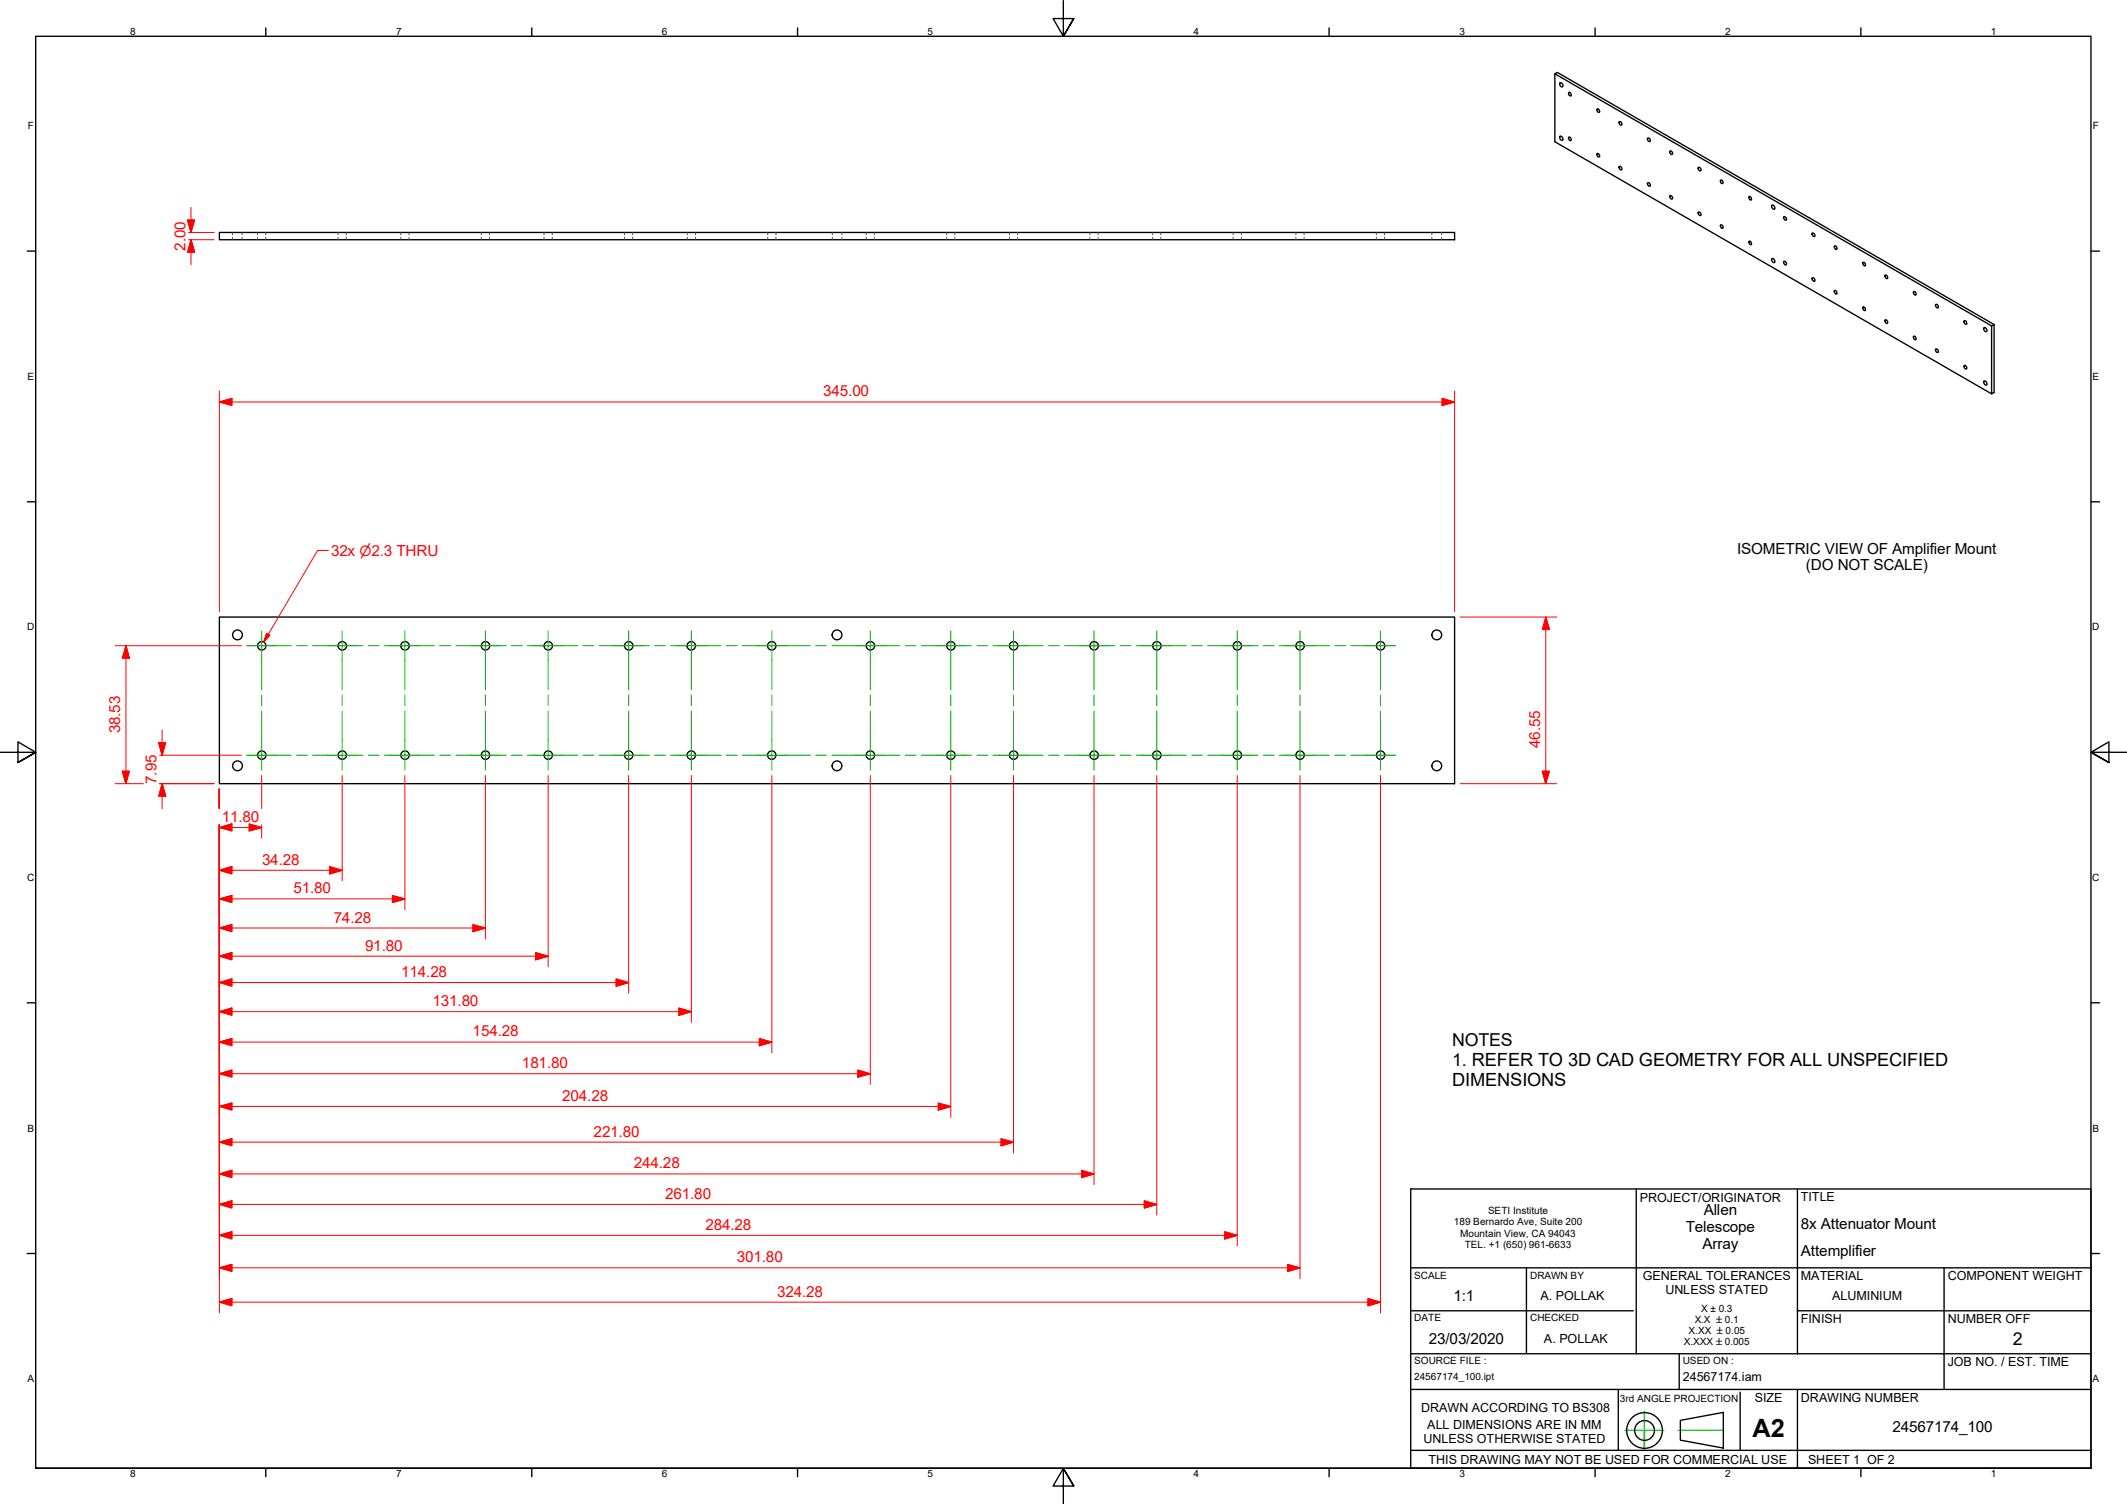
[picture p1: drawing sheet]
<svg xmlns="http://www.w3.org/2000/svg" width="594mm" height="420mm" viewBox="0 0 594 420" stroke-linecap="round" stroke-linejoin="round" font-family="sans-serif">
<!-- layer: Visible Edges(Design Office) -->
<g fill="none" stroke="#000" stroke-width=".38">
<path d="M434.3 20.6l122 70.4 .7-.3v18.9l-.7 .4v-19M435.7 23.2a.68 .68 0 0 1 .7 .3 .68 .68 0 0 1-.1 .8 .8 .8 0 0 1-.6-1.1zM435.7 38.1a.68 .68 0 0 1 .7 .3 .68 .68 0 0 1-.1 .8 .8 .8 0 0 1-.6-1.1zM438.1 38.3h.4a.66 .66 0 0 1 .2 1l-.4-.2zM438.1 25.8l.4 .1a.65 .65 0 0 1 .2 .9 .69 .69 0 0 1-.6-1zM446.1 30.5h.4a.65 .65 0 0 1 .2 .9 .66 .66 0 0 1-.6-.9zM452.2 34h.5a.66 .66 0 0 1 .2 1h-.2a.74 .74 0 0 1-.5-1zM460.2 38.6a.62 .62 0 0 1 .6 .2 .62 .62 0 0 1 0 .7 .65 .65 0 0 1-.6-.9zM446.1 42.9l.4 .1a.59 .59 0 0 1 .2 .9l-.5-.2zM452.2 46.5h.5a.65 .65 0 0 1 .2 1h-.2a.74 .74 0 0 1-.5-1zM460.2 51.1h.4a.66 .66 0 0 1 .2 .9h-.2a.74 .74 0 0 1-.4-.9zM466.4 42.2h.4l.2 .3v.7h-.2l-.4-.5z"/>
<path d="M466.4 54.7l.6 .2v.7a.65 .65 0 0 1-.6-.9zM474.3 46.8h.4l.3 .2v.7h-.3l-.4-.4zM474.3 59.3h.4a.62 .62 0 0 1 .3 .9l-.7-.4zM480.6 50.3l.3 .1a.59 .59 0 0 1 .2 .9l-.4-.1zM488.5 55h.4a.65 .65 0 0 1 .2 .9l-.6-.5zM494.9 57.4l.1-.1 .5 .2 .2 .9a.75 .75 0 0 1-.8-1zM61.3 64.9h345v2.1h-345zM480.6 62.8h.3a.65 .65 0 0 1 .2 1 .66 .66 0 0 1-.5-1zM488.5 67.4h.4a.66 .66 0 0 1 .2 1l-.6-.5zM494.9 72.3l.1-.1 .5 .2 .2 .9a.75 .75 0 0 1-.8-1zM498.2 60.6h.4a.62 .62 0 0 1 .3 .9h-.3l-.4-.4zM498.2 73.1l.2-.2 .5 .4v.7h-.3l-.4-.4z"/>
<path d="M506.2 65.1a.62 .62 0 0 1 .6 .3 .62 .62 0 0 1 0 .7 .65 .65 0 0 1-.6-1zM506.2 77.6h.4a.65 .65 0 0 1 .2 1h-.2a.74 .74 0 0 1-.4-1zM512.4 68.7h.4a.65 .65 0 0 1 .2 1l-.6-.4zM520.3 73.3h.2a.68 .68 0 0 1 .5 1h-.3l-.4-.5zM526.5 76.9h.4a.66 .66 0 0 1 .2 .9l-.4-.2-.3-.5zM512.4 81.2h.4a.66 .66 0 0 1 .2 .9l-.6-.4zM520.3 85.8l.2-.1a.72 .72 0 0 1 .5 1.1l-.5-.2zM526.5 89.4h.4a.65 .65 0 0 1 .2 .9l-.4-.2-.3-.5zM534.5 81.4l.4 .1a.65 .65 0 0 1 .2 1 .69 .69 0 0 1-.6-1.1zM534.5 94h.4a.66 .66 0 0 1 .2 .9 .66 .66 0 0 1-.6-.9zM540.6 85.1h.5a.65 .65 0 0 1 .2 .9h-.2a.74 .74 0 0 1-.5-.9zM540.6 97.5a.62 .62 0 0 1 .7 .3 .62 .62 0 0 1 0 .7 .65 .65 0 0 1-.7-1z"/>
<path d="M548.6 89.6h.4a.66 .66 0 0 1 .2 1h-.2a.74 .74 0 0 1-.4-1zM554.1 91.5a.68 .68 0 0 1 .7 .4 .68 .68 0 0 1-.1 .8l-.6-.6zM557 90.7l-122-70.5-.7 .4v19l122 70.4M548.6 102.2h.4a.65 .65 0 0 1 .2 .9h-.2a.74 .74 0 0 1-.4-.9zM554.1 106.5a.68 .68 0 0 1 .7 .3 .68 .68 0 0 1-.1 .8l-.6-.6zM61.3 172.4h345v46.5h-345z"/>
<circle cx="66.3" cy="177.4" r="1.37"/>
<circle cx="233.8" cy="177.4" r="1.37"/>
<circle cx="401.3" cy="177.4" r="1.37"/>
<circle cx="73.1" cy="180.4" r="1.17"/>
<circle cx="95.6" cy="180.4" r="1.17"/>
<circle cx="113.1" cy="180.4" r="1.17"/>
<circle cx="135.6" cy="180.4" r="1.17"/>
<circle cx="153.1" cy="180.4" r="1.17"/>
<circle cx="175.6" cy="180.4" r="1.17"/>
<circle cx="193.1" cy="180.4" r="1.17"/>
<circle cx="215.6" cy="180.4" r="1.17"/>
<circle cx="243.1" cy="180.4" r="1.17"/>
<circle cx="265.6" cy="180.4" r="1.17"/>
<circle cx="283.1" cy="180.4" r="1.17"/>
<circle cx="305.6" cy="180.4" r="1.17"/>
<circle cx="323.1" cy="180.4" r="1.17"/>
<circle cx="345.6" cy="180.4" r="1.17"/>
<circle cx="363.1" cy="180.4" r="1.17"/>
<circle cx="385.6" cy="180.4" r="1.17"/>
<circle cx="66.3" cy="213.9" r="1.37"/>
<circle cx="73.1" cy="211" r="1.17"/>
<circle cx="95.6" cy="211" r="1.17"/>
<circle cx="113.1" cy="211" r="1.17"/>
<circle cx="135.6" cy="211" r="1.17"/>
<circle cx="153.1" cy="211" r="1.17"/>
<circle cx="175.6" cy="211" r="1.17"/>
<circle cx="193.1" cy="211" r="1.17"/>
<circle cx="215.6" cy="211" r="1.17"/>
<circle cx="233.8" cy="213.9" r="1.37"/>
<circle cx="243.1" cy="211" r="1.17"/>
<circle cx="265.6" cy="211" r="1.17"/>
<circle cx="283.1" cy="211" r="1.17"/>
<circle cx="305.6" cy="211" r="1.17"/>
<circle cx="323.1" cy="211" r="1.17"/>
<circle cx="345.6" cy="211" r="1.17"/>
<circle cx="363.1" cy="211" r="1.17"/>
<circle cx="385.6" cy="211" r="1.17"/>
<circle cx="401.3" cy="213.9" r="1.37"/>
</g>
<!-- layer: Hidden Edges(Design Office) -->
<g fill="none" stroke="#00f" stroke-width=".28">
<path d="M65 64.9v.7M65 66.3v.7M67.6 64.9v.7M67.6 66.3v.7M71.9 64.9v.7M71.9 66.3v.7M74.2 64.9v.7M74.2 66.3v.7M94.4 64.9v.7M94.4 66.3v.7M96.7 64.9v.7M96.7 66.3v.7"/>
<path d="M112 64.9v.7M112 66.3v.7M114.2 64.9v.7M114.2 66.3v.7M134.4 64.9v.7M134.4 66.3v.7M136.7 64.9v.7M136.7 66.3v.7M152 64.9v.7M152 66.3v.7M154.2 64.9v.7M154.2 66.3v.7"/>
<path d="M174.4 64.9v.7M174.4 66.3v.7M176.7 64.9v.7M176.7 66.3v.7M192 64.9v.7M192 66.3v.7M194.2 64.9v.7M194.2 66.3v.7M214.4 64.9v.7M214.4 66.3v.7M216.7 64.9v.7M216.7 66.3v.7"/>
<path d="M232.5 64.9v.7M232.5 66.3v.7M235.1 64.9v.7M235.1 66.3v.7M241.9 64.9v.7M241.9 66.3v.7M244.2 64.9v.7M244.2 66.3v.7M264.4 64.9v.7M264.4 66.3v.7M266.7 64.9v.7M266.7 66.3v.7"/>
<path d="M281.9 64.9v.7M281.9 66.3v.7M284.2 64.9v.7M284.2 66.3v.7M304.4 64.9v.7M304.4 66.3v.7M306.7 64.9v.7M306.7 66.3v.7M321.9 64.9v.7M321.9 66.3v.7M324.2 64.9v.7M324.2 66.3v.7"/>
<path d="M344.4 64.9v.7M344.4 66.3v.7M346.7 64.9v.7M346.7 66.3v.7M361.9 64.9v.7M361.9 66.3v.7M364.2 64.9v.7M364.2 66.3v.7M384.4 64.9v.7M384.4 66.3v.7M386.7 64.9v.7M386.7 66.3v.7"/>
<path d="M399.9 64.9v.7M399.9 66.3v.7M402.7 64.9v.7M402.7 66.3v.7"/>
</g>
<!-- layer: Sketch Geometry(Design Office) -->
<g fill="none" stroke="#000" stroke-width=".38">
<path d="M74.2 7.8v2.3M148.5 7.8v2.3M222.8 7.8v2.3M297 .2v9.9l-2.9-4.9h5.8l-2.9 4.9 2.9-4.9M371.2 7.8v2.3M445.5 7.8v2.3M519.7 7.8v2.3M7.6 70.1h2.4M584 70.1h2.4M7.6 140.2h2.4M584 140.2h2.4M0 210.2h10l-5-3v5.8l5-2.8-5 2.8"/>
<path d="M594 210.2h-10l5-3v5.8l-5-2.8 5 2.8M7.6 280.1h2.4M584 280.1h2.4M394 332.1h190v78.1h-190zM457 332.1v46.1M502 332.1v46.1M7.6 350.2h2.4M394 354.2h190M426.3 354.2v24M543 354.2v24h41M584 350.2h2.4M394 366.2h62.2"/>
<path d="M394 378.2h108M469 378.2v10M502 366.2h82M502 378.2h41v10M394 388.2h190M452 388.2v17M459.3 399.6v5.3M469.3 396.8l12-2.2v9.9l-12-2.2zM486 388.9v16.3M502 388.2v22M10 410.2v-400.1h574v400.1h-574h574M74.2 410.2v2.3"/>
<path d="M148.5 410.2v2.3M222.8 410.2v2.3M299.9 415.1l-2.9-4.9 2.9 4.9h-5.8l2.9-4.9v10M371.2 410.2v2.3M394 405.2h190M445.5 410.2v2.3M519.7 410.2v2.3"/>
<circle cx="459.3" cy="399.6" r="5"/>
<circle cx="459.3" cy="399.6" r="2.76"/>
</g>
<path d="M453.8 399.6h10.9M459.3 394.2v10.7M468.7 399.6h12.8" fill="none" stroke="#0f0" stroke-width=".38"/>
<!-- layer: Dimensions(Design Office) -->
<g fill="none" stroke="#f00" stroke-width=".28">
<path d="M53.3 58v6.9M52.4 61.4h2l-1.1 3.5zM52.6 67h7.2M52.6 64.9h7.2M53.3 67l1.1 3.5h-2zM53.3 67v7M61.3 112.3l3.5-1v2zM61.3 112.3h345M61.3 109.3v61.6M402.8 111.3l3.5 1-3.5 1zM406.3 109.3v61.6M407.8 172.4h27"/>
<path d="M431.7 172.4l1.1 3.5h-2zM431.7 172.4v46.5M32.1 180.4h35.3M35.2 180.4l.9 3.5h-1.9zM35.2 180.4v38.5M32.1 218.9h7.9M34.2 215.4h1.9l-.9 3.5zM44.3 207.4h2l-1 3.6zM44.6 218.9h15.2M44.6 211h22.8M45.3 218.9l1 3.5h-2zM45.3 203.9v7.1"/>
<path d="M45.3 218.9v7M73.1 216.6v9.2M95.6 216.6v29.5M113.1 216.6v37.6M135.6 216.6v45.7M153.1 216.6v53.5M175.6 216.6v60.9M193.1 216.6v69M215.6 216.6v77.5M243.1 216.6v86.3M265.6 216.6v95.5M283.1 216.6v105.5"/>
<path d="M305.6 216.6v114.3M323.1 216.6v122.8M345.6 216.6v131.5M363.1 216.6v140.6M385.6 216.6v150.2M407.8 218.9h27M430.8 215.4h2l-1.1 3.5zM61.3 231.2l3.5-1v1.9zM61.3 220.4v5.4M61.3 230.4v136.4M61.3 231.2h11.8M69.6 230.2l3.5 1-3.5 .9z"/>
<path d="M73.1 230.4v3.8M61.3 243.1l3.5-1v2zM61.3 251.1l3.5-.9v1.9zM61.3 259.2l3.5-.9v2zM61.3 243.1h34.3M61.3 251.1h51.8M61.3 259.2h74.3M92.1 242.1l3.5 1-3.5 1zM109.6 250.2l3.5 .9-3.5 1zM132.1 258.3l3.5 .9-3.5 1.1zM61.3 267.1l3.5-1v2zM61.3 274.5l3.5-1v2z"/>
<path d="M61.3 267.1h91.8M61.3 274.5h114.3M149.6 266.1l3.5 1-3.5 1zM172.1 273.5l3.5 1-3.5 1zM61.3 282.6l3.5-1v2zM61.3 291.1l3.5-1v2zM61.3 300l3.5-1.1v2zM61.3 282.6h131.8M61.3 291.1h154.3M61.3 300h181.8M189.6 281.6l3.5 1-3.5 1zM212.1 290.1l3.5 1-3.5 1z"/>
<path d="M239.6 298.9l3.5 1.1-3.5 .9zM61.3 309.1l3.5-1v2zM61.3 319.1l3.5-1v2zM61.3 309.1h204.3M61.3 319.1h221.8M262.1 308.1l3.5 1-3.5 1zM279.6 318.1l3.5 1-3.5 1zM61.3 328l3.5-1.1v2.1zM61.3 336.5l3.5-1.1v2.1zM61.3 328h244.3M61.3 336.5h261.8M302.1 326.9l3.5 1.1-3.5 1z"/>
<path d="M319.6 335.4l3.5 1.1-3.5 1zM61.3 345.1l3.5-1v2zM61.3 354.2l3.5-1v2zM61.3 345.1h284.3M61.3 354.2h301.8M342.1 344.1l3.5 1-3.5 1zM359.6 353.2l3.5 1-3.5 1zM61.3 363.8l3.5-1v2zM61.3 363.8h324.3M382.1 362.8l3.5 1-3.5 1z"/>
</g>
<g fill="#f00" stroke="#f00" stroke-width=".28">
<path d="M53.3 67l1.1 3.5z"/>
<path d="M53.3 67l1.1 3.5h-2z"/>
<path d="M52.4 61.4l.9 3.5z"/>
<path d="M52.4 61.4h2l-1.1 3.5z"/>
<path d="M402.8 113.3l3.5-1z"/>
<path d="M402.8 111.3l3.5 1-3.5 1z"/>
<path d="M61.3 112.3l3.5-1z"/>
<path d="M61.3 112.3l3.5-1v2z"/>
<path d="M430.8 215.4l.9 3.5z"/>
<path d="M430.8 215.4h2l-1.1 3.5z"/>
<path d="M431.7 172.4l1.1 3.5z"/>
<path d="M431.7 172.4l1.1 3.5h-2z"/>
<path d="M61.3 231.2l3.5-1z"/>
<path d="M61.3 231.2l3.5-1v1.9z"/>
<path d="M69.6 232.1l3.5-.9z"/>
<path d="M69.6 230.2l3.5 1-3.5 .9z"/>
<path d="M61.3 243.1l3.5-1z"/>
<path d="M61.3 243.1l3.5-1v2z"/>
<path d="M92.1 244.1l3.5-1z"/>
<path d="M92.1 242.1l3.5 1-3.5 1z"/>
<path d="M61.3 251.1l3.5-.9z"/>
<path d="M61.3 251.1l3.5-.9v1.9z"/>
<path d="M109.6 252.1l3.5-1z"/>
<path d="M109.6 250.2l3.5 .9-3.5 1z"/>
<path d="M61.3 259.2l3.5-.9z"/>
<path d="M61.3 259.2l3.5-.9v2z"/>
<path d="M132.1 260.3l3.5-1.1z"/>
<path d="M132.1 258.3l3.5 .9-3.5 1.1z"/>
<path d="M61.3 267.1l3.5-1z"/>
<path d="M61.3 267.1l3.5-1v2z"/>
<path d="M149.6 268.1l3.5-1z"/>
<path d="M149.6 266.1l3.5 1-3.5 1z"/>
<path d="M61.3 274.5l3.5-1z"/>
<path d="M61.3 274.5l3.5-1v2z"/>
<path d="M172.1 275.5l3.5-1z"/>
<path d="M172.1 273.5l3.5 1-3.5 1z"/>
<path d="M61.3 282.6l3.5-1z"/>
<path d="M61.3 282.6l3.5-1v2z"/>
<path d="M189.6 283.6l3.5-1z"/>
<path d="M189.6 281.6l3.5 1-3.5 1z"/>
<path d="M61.3 291.1l3.5-1z"/>
<path d="M61.3 291.1l3.5-1v2z"/>
<path d="M212.1 292.1l3.5-1z"/>
<path d="M212.1 290.1l3.5 1-3.5 1z"/>
<path d="M61.3 300l3.5-1.1z"/>
<path d="M61.3 300l3.5-1.1v2z"/>
<path d="M239.6 300.9l3.5-.9z"/>
<path d="M239.6 298.9l3.5 1.1-3.5 .9z"/>
<path d="M61.3 309.1l3.5-1z"/>
<path d="M61.3 309.1l3.5-1v2z"/>
<path d="M262.1 310.1l3.5-1z"/>
<path d="M262.1 308.1l3.5 1-3.5 1z"/>
<path d="M61.3 319.1l3.5-1z"/>
<path d="M61.3 319.1l3.5-1v2z"/>
<path d="M279.6 320.1l3.5-1z"/>
<path d="M279.6 318.1l3.5 1-3.5 1z"/>
<path d="M61.3 328l3.5-1.1z"/>
<path d="M61.3 328l3.5-1.1v2.1z"/>
<path d="M302.1 329l3.5-1z"/>
<path d="M302.1 326.9l3.5 1.1-3.5 1z"/>
<path d="M61.3 336.5l3.5-1.1z"/>
<path d="M61.3 336.5l3.5-1.1v2.1z"/>
<path d="M319.6 337.5l3.5-1z"/>
<path d="M319.6 335.4l3.5 1.1-3.5 1z"/>
<path d="M61.3 345.1l3.5-1z"/>
<path d="M61.3 345.1l3.5-1v2z"/>
<path d="M342.1 346.1l3.5-1z"/>
<path d="M342.1 344.1l3.5 1-3.5 1z"/>
<path d="M61.3 354.2l3.5-1z"/>
<path d="M61.3 354.2l3.5-1v2z"/>
<path d="M359.6 355.2l3.5-1z"/>
<path d="M359.6 353.2l3.5 1-3.5 1z"/>
<path d="M61.3 363.8l3.5-1z"/>
<path d="M61.3 363.8l3.5-1v2z"/>
<path d="M382.1 364.8l3.5-1z"/>
<path d="M382.1 362.8l3.5 1-3.5 1z"/>
<path d="M45.3 218.9l1 3.5z"/>
<path d="M45.3 218.9l1 3.5h-2z"/>
<path d="M44.3 207.4l1 3.6z"/>
<path d="M44.3 207.4h2l-1 3.6z"/>
<path d="M34.2 215.4l1 3.5z"/>
<path d="M34.2 215.4h1.9l-.9 3.5z"/>
<path d="M35.2 180.4l.9 3.5z"/>
<path d="M35.2 180.4l.9 3.5h-1.9z"/>
</g>
<!-- layer: Center Mark(Design Office) -->
<g fill="none" stroke="#00b000" stroke-width=".28">
<path d="M69 180.4h8.3M91.4 180.4h8.4M109 180.4h8.2M131.4 180.4h8.3M149 180.4h8.2M171.4 180.4h8.3M189 180.4h8.2M211.5 180.4h8.2M239 180.4h8.3M261.4 180.4h8.3M279 180.4h8.3M301.4 180.4h8.4"/>
<path d="M319 180.4h8.3M341.4 180.4h8.4M359 180.4h8.2M381.4 180.4h8.3M69 211h8.3M91.4 211h8.4M109 211h8.2M131.4 211h8.3M149 211h8.2M171.4 211h8.3M189 211h8.2M211.5 211h8.2"/>
<path d="M239 211h8.3M261.4 211h8.3M279 211h8.3M301.4 211h8.4M319 211h8.3M341.4 211h8.4M359 211h8.2M381.4 211h8.3"/>
</g>
<!-- layer: Centerline(Design Office) -->
<g fill="none" stroke="#00b000" stroke-width=".28">
<path d="M73.1 176.3v16.4M95.6 176.3v16.4M113.1 176.3v16.4M135.6 176.3v16.4M153.1 176.3v16.4M175.6 176.3v16.4M193.1 176.3v16.4M215.6 176.3v16.4M243.1 176.3v16.4M265.6 176.3v16.4M283.1 176.3v16.4M305.6 176.3v16.4"/>
<path d="M323.1 176.3v16.4M345.6 176.3v16.4M363.1 176.3v16.4M385.6 176.3v16.4M69 180.4h12.3M73.1 194.2v2.9M73.1 198.7v16.4M82.9 180.4h3M87.3 180.4h14M95.6 194.2v2.9M95.6 198.7v16.4M102.9 180.4h3"/>
<path d="M107.3 180.4h14M113.1 194.2v2.9M113.1 198.7v16.4M122.8 180.4h3.1M127.3 180.4h14.1M135.6 194.2v2.9M135.6 198.7v16.4M142.8 180.4h3.1M147.3 180.4h14.1M153.1 194.2v2.9M153.1 198.7v16.4M162.8 180.4h3.1"/>
<path d="M167.3 180.4h14.1M175.6 194.2v2.9M175.6 198.7v16.4M182.8 180.4h3.1M187.3 180.4h14.1M193.1 194.2v2.9M193.1 198.7v16.4M202.8 180.4h3.1M207.3 180.4h19M215.6 194.2v2.9M215.6 198.7v16.4M227.8 180.4h3"/>
<path d="M232.3 180.4h19M243.1 194.2v2.9M243.1 198.7v16.4M252.9 180.4h2.9M257.4 180.4h13.9M265.6 194.2v2.9M265.6 198.7v16.4M272.9 180.4h2.9M277.4 180.4h13.9M283.1 194.2v2.9M283.1 198.7v16.4M292.9 180.4h2.9"/>
<path d="M297.4 180.4h13.9M305.6 194.2v2.9M305.6 198.7v16.4M312.9 180.4h2.9M317.3 180.4h14M323.1 194.2v2.9M323.1 198.7v16.4M332.9 180.4h3M337.3 180.4h14M345.6 194.2v2.9M345.6 198.7v16.4M352.9 180.4h3"/>
<path d="M357.3 180.4h14M363.1 194.2v2.9M363.1 198.7v16.4M372.8 180.4h3.1M377.3 180.4h12.4M385.6 194.2v2.9M385.6 198.7v16.4M69 211h12.3M82.9 211h3M87.3 211h14M102.9 211h3M107.3 211h14"/>
<path d="M122.8 211h3.1M127.3 211h14.1M142.8 211h3.1M147.3 211h14.1M162.8 211h3.1M167.3 211h14.1M182.8 211h3.1M187.3 211h14.1M202.8 211h3.1M207.3 211h19M227.8 211h3M232.3 211h19"/>
<path d="M252.9 211h2.9M257.4 211h13.9M272.9 211h2.9M277.4 211h13.9M292.9 211h2.9M297.4 211h13.9M312.9 211h2.9M317.3 211h14M332.9 211h3M337.3 211h14M352.9 211h3M357.3 211h14"/>
<path d="M372.8 211h3.1M377.3 211h12.4"/>
</g>
<!-- layer: Symbols(Design Office) -->
<path d="M91.7 153.8h-3l-15 25.6M74.5 177l.9 .5-1.7 1.9z" fill="none" stroke="#f00" stroke-width=".28"/>
<g fill="#f00" stroke="#f00" stroke-width=".28">
<path d="M74.5 177l-.8 2.4z"/>
<path d="M74.5 177l.9 .5-1.7 1.9z"/>
</g>
<text font-size="7" fill="#020000" x="489.5" y="401.4">A2</text>
<text font-size="5.1" x="405.6" y="303.5">DIMENSIONS</text>
<g font-size="5">
<text x="405.6" y="292.2">NOTES</text>
<text x="405.6" y="297.9">1. REFER TO 3D CAD GEOMETRY FOR ALL UNSPECIFIED</text>
</g>
<text font-size="5" fill="#020000" x="562.2" y="375.6">2</text>
<g font-size="4.3" fill="#f00">
<text x="51.8" y="70" transform="rotate(-90 51.8 70)">2.00</text>
<text x="229.9" y="110.7">345.00</text>
<text x="92.5" y="155.3">32x ⌀2.3 THRU</text>
<text x="33.6" y="204.9" transform="rotate(-90 33.6 204.9)">38.53</text>
<text x="430.2" y="208.9" transform="rotate(-90 430.2 208.9)">46.55</text>
<text x="43.8" y="219" transform="rotate(-90 43.8 219)">7.95</text>
<text x="62" y="229.6">11.80</text>
<text x="73.2" y="241.5">34.28</text>
<text x="82" y="249.6">51.80</text>
<text x="93.2" y="257.7">74.28</text>
<text x="102" y="265.5">91.80</text>
<text x="112" y="273">114.28</text>
<text x="120.8" y="281.1">131.80</text>
<text x="132" y="289.5">154.28</text>
<text x="145.8" y="298.4">181.80</text>
<text x="157" y="307.6">204.28</text>
<text x="165.8" y="317.5">221.80</text>
<text x="177" y="326.4">244.28</text>
<text x="185.8" y="334.9">261.80</text>
<text x="197" y="343.6">284.28</text>
<text x="205.8" y="352.7">301.80</text>
<text x="217" y="362.2">324.28</text>
</g>
<g font-size="4.3">
<text x="485.2" y="154.7">ISOMETRIC VIEW OF Amplifier Mount</text>
<text x="504.4" y="159.4">(DO NOT SCALE)</text>
<text x="475.9" y="339.5">Allen</text>
<text x="470.9" y="344.2">Telescope</text>
<text x="503" y="343.2">8x Attenuator Mount</text>
<text x="475.5" y="348.9">Array</text>
<text x="503" y="351">Attemplifier</text>
<text x="406" y="363.4">1:1</text>
<text x="399" y="375.4">23/03/2020</text>
<text x="528.6" y="400">24567174_100</text>
</g>
<g font-size="3.5">
<text x="458" y="335.7">PROJECT/ORIGINATOR</text>
<text x="503" y="335.6">TITLE</text>
<text x="458.9" y="357.7">GENERAL TOLERANCES</text>
<text x="503" y="357.7">MATERIAL</text>
<text x="544" y="357.7">COMPONENT WEIGHT</text>
<text x="430.3" y="363.1">A. POLLAK</text>
<text x="465.1" y="361.6">UNLESS STATED</text>
<text x="511.7" y="363.1">ALUMINIUM</text>
<text x="503" y="369.7">FINISH</text>
<text x="431.2" y="375.1">A. POLLAK</text>
<text x="396.9" y="394.4">DRAWN ACCORDING TO BS308</text>
<text x="490.1" y="391.7">SIZE</text>
<text x="503" y="391.7">DRAWING NUMBER</text>
<text x="398.7" y="399.1">ALL DIMENSIONS ARE IN MM</text>
<text x="397.6" y="403">UNLESS OTHERWISE STATED</text>
<text x="399" y="408.9">THIS DRAWING MAY NOT BE USED FOR COMMERCIAL USE</text>
</g>
<g font-size="3.5" fill="#020000">
<text x="544" y="369.7">NUMBER OFF</text>
<text x="544" y="381.7">JOB NO. / EST. TIME</text>
<text x="470" y="385.7">24567174.iam</text>
<text x="505" y="408.9">SHEET 1 OF 2</text>
</g>
<g font-size="2.8">
<text x="36.3" y="9.8">8</text>
<text x="110.6" y="9.8">7</text>
<text x="184.8" y="9.8">6</text>
<text x="259.1" y="9.8">5</text>
<text x="333.4" y="9.8">4</text>
<text x="407.6" y="9.8">3</text>
<text x="481.8" y="9.8">2</text>
<text x="556.1" y="9.8">1</text>
<text x="7.7" y="36.2">F</text>
<text x="584.5" y="36.2">F</text>
<text x="7.7" y="106.2">E</text>
<text x="584.5" y="106.2">E</text>
<text x="7.6" y="176.1">D</text>
<text x="584.4" y="176.1">D</text>
<text x="7.6" y="246.2">C</text>
<text x="584.4" y="246.2">C</text>
<text x="7.7" y="316.1">B</text>
<text x="584.5" y="316.1">B</text>
<text x="415.6" y="339.1">SETI Institute</text>
<text x="406.1" y="342.3">189 Bernardo Ave, Suite 200</text>
<text x="407.9" y="345.5">Mountain View, CA 94043</text>
<text x="409.1" y="348.6">TEL. +1 (650) 961-6633</text>
<text x="395" y="357.2">SCALE</text>
<text x="427.4" y="357.2">DRAWN BY</text>
<text x="395" y="369.2">DATE</text>
<text x="427.4" y="369.2">CHECKED</text>
<text x="473.3" y="369.7">X.X ±0.1</text>
<text x="475.1" y="366.6">X ± 0.3</text>
<text x="470.3" y="375.6">X.XXX ±0.005</text>
<text x="471.6" y="372.7">X.XX ±0.05</text>
<text x="7.7" y="386.2">A</text>
<text x="584.5" y="386.2">A</text>
<text x="36.3" y="412.5">8</text>
<text x="110.6" y="412.5">7</text>
<text x="184.8" y="412.5">6</text>
<text x="259.1" y="412.5">5</text>
<text x="333.4" y="412.5">4</text>
<text x="407.6" y="412.5">3</text>
<text x="481.8" y="412.5">2</text>
<text x="556.1" y="412.5">1</text>
</g>
<g font-size="2.8" fill="#020000">
<text x="395" y="381.2">SOURCE FILE :</text>
<text x="470" y="381.2">USED ON :</text>
<text x="395" y="385.6">24567174_100.ipt</text>
<text x="452.4" y="391.6">3rd ANGLE PROJECTION</text>
</g>
</svg>
